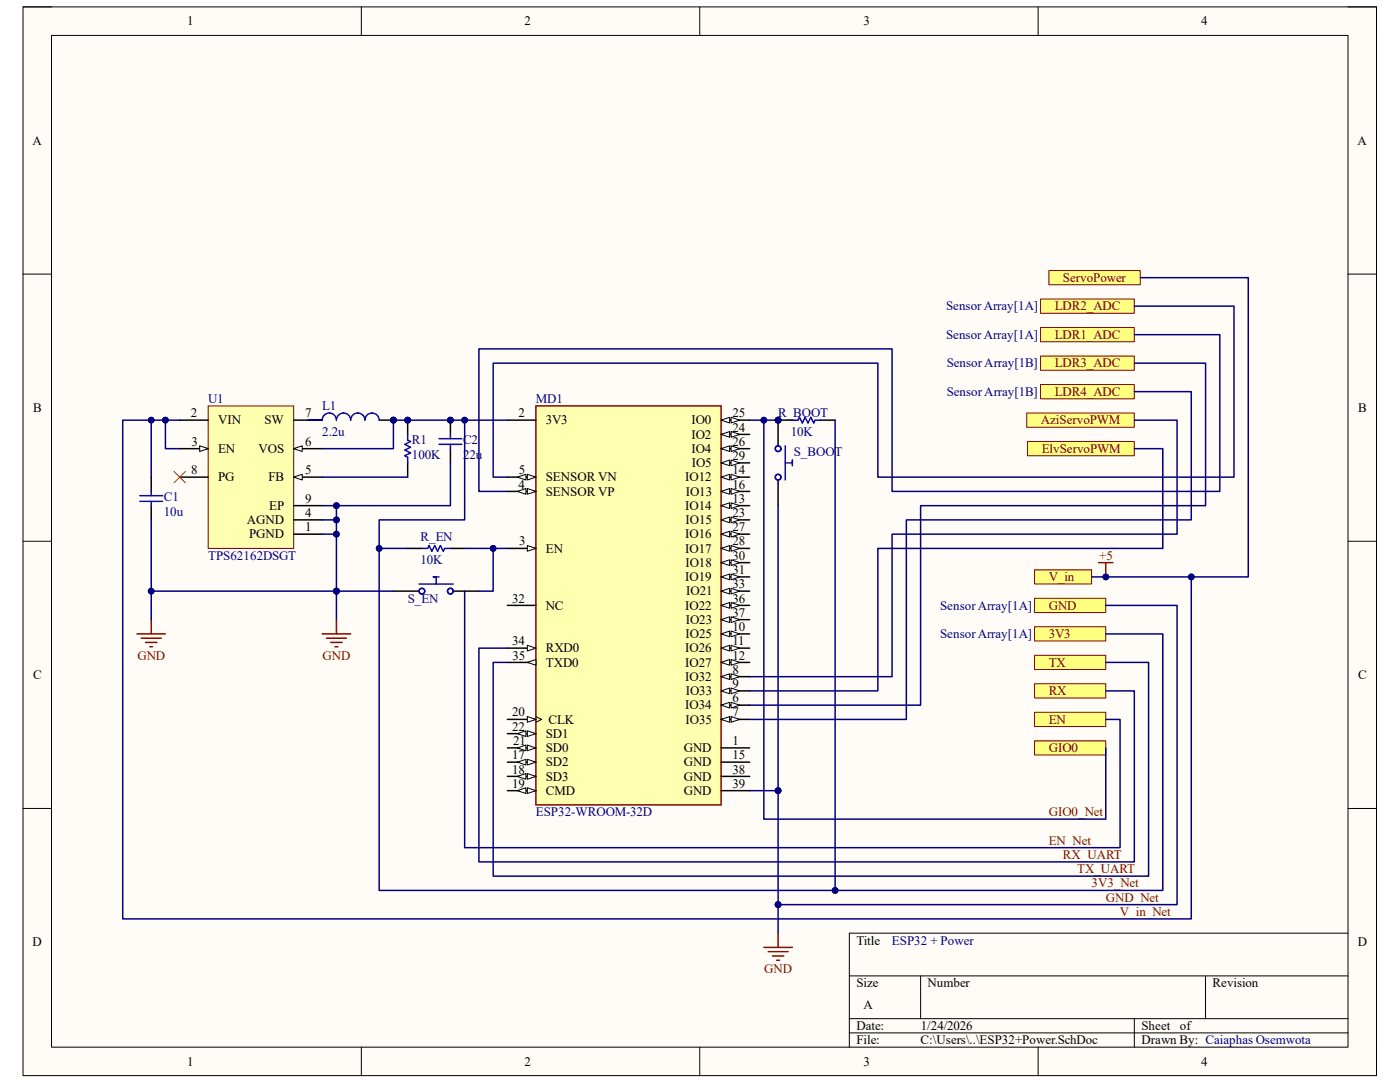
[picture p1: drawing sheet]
<svg xmlns="http://www.w3.org/2000/svg" width="279mm" height="216mm" viewBox="0 0 279 216" stroke-linecap="round" stroke-linejoin="round" font-family="sans-serif">
<path d="M4.6 1.4h270.1v213.2h-270.1z" fill-rule="evenodd" fill="#fffcf8"/>
<path d="M4.6 1.4h270.1v213.2h-270.1z" fill="none" stroke="#000" stroke-width=".2"/>
<path d="M10.3 7.1h258.7v201.8h-258.7z" fill-rule="evenodd" fill="#fffcf8"/>
<g fill="none" stroke="#000" stroke-width=".2">
<path d="M4.6 1.4h5.7M10.3 7.1h258.7v201.8h-258.7zM72.1 1.4v5.7M139.6 1.4v5.7M207.2 1.4v5.7M269 1.4h5.7v5.7M4.6 54.7h5.7M269 54.7h5.7M4.6 108h5.7M269 108h5.7M4.6 161.3h5.7M269 161.3h5.7"/>
<path d="M169.5 194.7h99.5M183.7 194.7v8.6M240.6 194.7v8.6M269 186.2h-99.5v22.7M72.1 208.9v5.7M139.6 208.9v5.7M169.5 203.3h99.5M169.5 206.1h99.5M207.2 208.9v5.7M226.4 203.3v5.6M274.7 208.9v5.7"/>
</g>
<path d="M106.9 81h37v79.6h-37z" fill-rule="evenodd" fill="#ffffb0"/>
<path d="M106.9 81h37v79.6h-37z" fill="none" stroke="#800000" stroke-width=".3"/>
<path d="M101.3 83.8h5.6M101.3 95.2h5.6" fill="none" stroke="#000" stroke-width=".3"/>
<path d="M105.2 94.6l1.7 .6-1.7 .6z" fill="#f8fcff"/>
<path d="M105.2 94.6l1.7 .6-1.7 .6z" fill="none" stroke="#000" stroke-width=".2"/>
<path d="M103.3 95.2l1.7-.6v1.2z" fill="#f8fcff"/>
<path d="M103.3 95.2l1.7-.6v1.2z" fill="none" stroke="#000" stroke-width=".2"/>
<path d="M101.3 98.1h5.6" fill="none" stroke="#000" stroke-width=".3"/>
<path d="M105.2 97.5l1.7 .6-1.7 .5z" fill="#f8fcff"/>
<path d="M105.2 97.5l1.7 .6-1.7 .5z" fill="none" stroke="#000" stroke-width=".2"/>
<path d="M103.3 98.1l1.7-.6v1.1z" fill="#f8fcff"/>
<path d="M103.3 98.1l1.7-.6v1.1z" fill="none" stroke="#000" stroke-width=".2"/>
<path d="M143.9 83.8h5.7" fill="none" stroke="#000" stroke-width=".3"/>
<path d="M143.9 83.8l1.7-.5v1.1z" fill="#f8fcff"/>
<path d="M143.9 83.8l1.7-.5v1.1z" fill="none" stroke="#000" stroke-width=".2"/>
<path d="M145.9 83.3l1.7 .5-1.7 .6z" fill="#f8fcff"/>
<path d="M145.9 83.3l1.7 .5-1.7 .6z" fill="none" stroke="#000" stroke-width=".2"/>
<path d="M143.9 86.7h5.7" fill="none" stroke="#000" stroke-width=".3"/>
<path d="M143.9 86.7l1.7-.6v1.1z" fill="#f8fcff"/>
<path d="M143.9 86.7l1.7-.6v1.1z" fill="none" stroke="#000" stroke-width=".2"/>
<path d="M145.9 86.1l1.7 .6-1.7 .5z" fill="#f8fcff"/>
<path d="M145.9 86.1l1.7 .6-1.7 .5z" fill="none" stroke="#000" stroke-width=".2"/>
<path d="M143.9 89.5h5.7" fill="none" stroke="#000" stroke-width=".3"/>
<path d="M143.9 89.5l1.7-.5v1.1z" fill="#f8fcff"/>
<path d="M143.9 89.5l1.7-.5v1.1z" fill="none" stroke="#000" stroke-width=".2"/>
<path d="M145.9 89l1.7 .5-1.7 .6z" fill="#f8fcff"/>
<path d="M145.9 89l1.7 .5-1.7 .6z" fill="none" stroke="#000" stroke-width=".2"/>
<path d="M143.9 92.4h5.7" fill="none" stroke="#000" stroke-width=".3"/>
<path d="M143.9 92.4l1.7-.6v1.1z" fill="#f8fcff"/>
<path d="M143.9 92.4l1.7-.6v1.1z" fill="none" stroke="#000" stroke-width=".2"/>
<path d="M145.9 91.8l1.7 .6-1.7 .5z" fill="#f8fcff"/>
<path d="M145.9 91.8l1.7 .6-1.7 .5z" fill="none" stroke="#000" stroke-width=".2"/>
<path d="M143.9 95.2h5.7" fill="none" stroke="#000" stroke-width=".3"/>
<path d="M143.9 95.2l1.7-.6v1.2z" fill="#f8fcff"/>
<path d="M143.9 95.2l1.7-.6v1.2z" fill="none" stroke="#000" stroke-width=".2"/>
<path d="M145.9 94.6l1.7 .6-1.7 .6z" fill="#f8fcff"/>
<path d="M145.9 94.6l1.7 .6-1.7 .6z" fill="none" stroke="#000" stroke-width=".2"/>
<path d="M143.9 98.1h5.7" fill="none" stroke="#000" stroke-width=".3"/>
<path d="M143.9 98.1l1.7-.6v1.1z" fill="#f8fcff"/>
<path d="M143.9 98.1l1.7-.6v1.1z" fill="none" stroke="#000" stroke-width=".2"/>
<path d="M145.9 97.5l1.7 .6-1.7 .5z" fill="#f8fcff"/>
<path d="M145.9 97.5l1.7 .6-1.7 .5z" fill="none" stroke="#000" stroke-width=".2"/>
<path d="M143.9 100.9h5.7" fill="none" stroke="#000" stroke-width=".3"/>
<path d="M143.9 100.9l1.7-.6v1.2z" fill="#f8fcff"/>
<path d="M143.9 100.9l1.7-.6v1.2z" fill="none" stroke="#000" stroke-width=".2"/>
<path d="M145.9 100.3l1.7 .6-1.7 .6z" fill="#f8fcff"/>
<path d="M145.9 100.3l1.7 .6-1.7 .6z" fill="none" stroke="#000" stroke-width=".2"/>
<path d="M143.9 103.7h5.7" fill="none" stroke="#000" stroke-width=".3"/>
<path d="M143.9 103.7l1.7-.5v1.1z" fill="#f8fcff"/>
<path d="M143.9 103.7l1.7-.5v1.1z" fill="none" stroke="#000" stroke-width=".2"/>
<path d="M145.9 103.2l1.7 .5-1.7 .6z" fill="#f8fcff"/>
<path d="M145.9 103.2l1.7 .5-1.7 .6z" fill="none" stroke="#000" stroke-width=".2"/>
<path d="M143.9 106.6h5.7" fill="none" stroke="#000" stroke-width=".3"/>
<path d="M143.9 106.6l1.7-.6v1.2z" fill="#f8fcff"/>
<path d="M143.9 106.6l1.7-.6v1.2z" fill="none" stroke="#000" stroke-width=".2"/>
<path d="M145.9 106l1.7 .6-1.7 .6z" fill="#f8fcff"/>
<path d="M145.9 106l1.7 .6-1.7 .6z" fill="none" stroke="#000" stroke-width=".2"/>
<path d="M143.9 109.4h5.7" fill="none" stroke="#000" stroke-width=".3"/>
<path d="M143.9 109.4l1.7-.5v1.1z" fill="#f8fcff"/>
<path d="M143.9 109.4l1.7-.5v1.1z" fill="none" stroke="#000" stroke-width=".2"/>
<path d="M145.9 108.9l1.7 .5-1.7 .6z" fill="#f8fcff"/>
<path d="M145.9 108.9l1.7 .5-1.7 .6z" fill="none" stroke="#000" stroke-width=".2"/>
<path d="M143.9 112.3h5.7" fill="none" stroke="#000" stroke-width=".3"/>
<path d="M143.9 112.3l1.7-.6v1.1z" fill="#f8fcff"/>
<path d="M143.9 112.3l1.7-.6v1.1z" fill="none" stroke="#000" stroke-width=".2"/>
<path d="M145.9 111.7l1.7 .6-1.7 .5z" fill="#f8fcff"/>
<path d="M145.9 111.7l1.7 .6-1.7 .5z" fill="none" stroke="#000" stroke-width=".2"/>
<path d="M143.9 115.1h5.7" fill="none" stroke="#000" stroke-width=".3"/>
<path d="M143.9 115.1l1.7-.6v1.2z" fill="#f8fcff"/>
<path d="M143.9 115.1l1.7-.6v1.2z" fill="none" stroke="#000" stroke-width=".2"/>
<path d="M145.9 114.5l1.7 .6-1.7 .6z" fill="#f8fcff"/>
<path d="M145.9 114.5l1.7 .6-1.7 .6z" fill="none" stroke="#000" stroke-width=".2"/>
<path d="M143.9 118h5.7" fill="none" stroke="#000" stroke-width=".3"/>
<path d="M143.9 118l1.7-.6v1.1z" fill="#f8fcff"/>
<path d="M143.9 118l1.7-.6v1.1z" fill="none" stroke="#000" stroke-width=".2"/>
<path d="M145.9 117.4l1.7 .6-1.7 .5z" fill="#f8fcff"/>
<path d="M145.9 117.4l1.7 .6-1.7 .5z" fill="none" stroke="#000" stroke-width=".2"/>
<path d="M143.9 120.8h5.7" fill="none" stroke="#000" stroke-width=".3"/>
<path d="M143.9 120.8l1.7-.6v1.2z" fill="#f8fcff"/>
<path d="M143.9 120.8l1.7-.6v1.2z" fill="none" stroke="#000" stroke-width=".2"/>
<path d="M145.9 120.2l1.7 .6-1.7 .6z" fill="#f8fcff"/>
<path d="M145.9 120.2l1.7 .6-1.7 .6z" fill="none" stroke="#000" stroke-width=".2"/>
<path d="M143.9 123.6h5.7" fill="none" stroke="#000" stroke-width=".3"/>
<path d="M143.9 123.6l1.7-.5v1.1z" fill="#f8fcff"/>
<path d="M143.9 123.6l1.7-.5v1.1z" fill="none" stroke="#000" stroke-width=".2"/>
<path d="M145.9 123.1l1.7 .5-1.7 .6z" fill="#f8fcff"/>
<path d="M145.9 123.1l1.7 .5-1.7 .6z" fill="none" stroke="#000" stroke-width=".2"/>
<path d="M143.9 126.5h5.7" fill="none" stroke="#000" stroke-width=".3"/>
<path d="M143.9 126.5l1.7-.6v1.2z" fill="#f8fcff"/>
<path d="M143.9 126.5l1.7-.6v1.2z" fill="none" stroke="#000" stroke-width=".2"/>
<path d="M145.9 125.9l1.7 .6-1.7 .6z" fill="#f8fcff"/>
<path d="M145.9 125.9l1.7 .6-1.7 .6z" fill="none" stroke="#000" stroke-width=".2"/>
<path d="M143.9 129.3h5.7" fill="none" stroke="#000" stroke-width=".3"/>
<path d="M143.9 129.3l1.7-.5v1.1z" fill="#f8fcff"/>
<path d="M143.9 129.3l1.7-.5v1.1z" fill="none" stroke="#000" stroke-width=".2"/>
<path d="M145.9 128.8l1.7 .5-1.7 .6z" fill="#f8fcff"/>
<path d="M145.9 128.8l1.7 .5-1.7 .6z" fill="none" stroke="#000" stroke-width=".2"/>
<path d="M143.9 132.2h5.7" fill="none" stroke="#000" stroke-width=".3"/>
<path d="M143.9 132.2l1.7-.6v1.1z" fill="#f8fcff"/>
<path d="M143.9 132.2l1.7-.6v1.1z" fill="none" stroke="#000" stroke-width=".2"/>
<path d="M145.9 131.6l1.7 .6-1.7 .5z" fill="#f8fcff"/>
<path d="M145.9 131.6l1.7 .6-1.7 .5z" fill="none" stroke="#000" stroke-width=".2"/>
<path d="M143.9 135h5.7" fill="none" stroke="#000" stroke-width=".3"/>
<path d="M143.9 135l1.7-.5v1.1z" fill="#f8fcff"/>
<path d="M143.9 135l1.7-.5v1.1z" fill="none" stroke="#000" stroke-width=".2"/>
<path d="M145.9 134.5l1.7 .5-1.7 .6z" fill="#f8fcff"/>
<path d="M145.9 134.5l1.7 .5-1.7 .6z" fill="none" stroke="#000" stroke-width=".2"/>
<path d="M143.9 137.9h5.7" fill="none" stroke="#000" stroke-width=".3"/>
<path d="M143.9 137.9l1.7-.6v1.1z" fill="#f8fcff"/>
<path d="M143.9 137.9l1.7-.6v1.1z" fill="none" stroke="#000" stroke-width=".2"/>
<path d="M145.9 137.3l1.7 .6-1.7 .5z" fill="#f8fcff"/>
<path d="M145.9 137.3l1.7 .6-1.7 .5z" fill="none" stroke="#000" stroke-width=".2"/>
<path d="M143.9 140.7h5.7" fill="none" stroke="#000" stroke-width=".3"/>
<path d="M143.9 140.7l1.7-.6v1.2z" fill="#f8fcff"/>
<path d="M143.9 140.7l1.7-.6v1.2z" fill="none" stroke="#000" stroke-width=".2"/>
<path d="M145.9 140.1l1.7 .6-1.7 .6z" fill="#f8fcff"/>
<path d="M145.9 140.1l1.7 .6-1.7 .6z" fill="none" stroke="#000" stroke-width=".2"/>
<path d="M143.9 143.5h5.7" fill="none" stroke="#000" stroke-width=".3"/>
<path d="M143.9 143.5l1.7-.5v1.1z" fill="#f8fcff"/>
<path d="M143.9 143.5l1.7-.5v1.1z" fill="none" stroke="#000" stroke-width=".2"/>
<path d="M145.9 143l1.7 .5-1.7 .6z" fill="#f8fcff"/>
<path d="M145.9 143l1.7 .5-1.7 .6z" fill="none" stroke="#000" stroke-width=".2"/>
<path d="M101.3 109.4h5.6" fill="none" stroke="#000" stroke-width=".3"/>
<path d="M105.2 108.9l1.7 .5-1.7 .6z" fill="#f8fcff"/>
<path d="M105.2 108.9l1.7 .5-1.7 .6z" fill="none" stroke="#000" stroke-width=".2"/>
<path d="M101.3 120.8h5.6M101.3 129.3h5.6" fill="none" stroke="#000" stroke-width=".3"/>
<path d="M105.2 128.8l1.7 .5-1.7 .6z" fill="#f8fcff"/>
<path d="M105.2 128.8l1.7 .5-1.7 .6z" fill="none" stroke="#000" stroke-width=".2"/>
<path d="M101.3 143.5h5.6" fill="none" stroke="#000" stroke-width=".3"/>
<path d="M105.2 143l1.7 .5-1.7 .6z" fill="#f8fcff"/>
<path d="M105.2 143l1.7 .5-1.7 .6zM106.9 143l1.2 .5-1.2 .6" fill="none" stroke="#000" stroke-width=".2"/>
<path d="M101.3 157.8h5.6" fill="none" stroke="#000" stroke-width=".3"/>
<path d="M105.2 157.2l1.7 .6-1.7 .5z" fill="#f8fcff"/>
<path d="M105.2 157.2l1.7 .6-1.7 .5z" fill="none" stroke="#000" stroke-width=".2"/>
<path d="M103.3 157.8l1.7-.6v1.1z" fill="#f8fcff"/>
<path d="M103.3 157.8l1.7-.6v1.1z" fill="none" stroke="#000" stroke-width=".2"/>
<path d="M101.3 146.4h5.6" fill="none" stroke="#000" stroke-width=".3"/>
<path d="M105.2 145.8l1.7 .6-1.7 .6z" fill="#f8fcff"/>
<path d="M105.2 145.8l1.7 .6-1.7 .6z" fill="none" stroke="#000" stroke-width=".2"/>
<path d="M103.3 146.4l1.7-.6v1.2z" fill="#f8fcff"/>
<path d="M103.3 146.4l1.7-.6v1.2z" fill="none" stroke="#000" stroke-width=".2"/>
<path d="M101.3 149.2h5.6" fill="none" stroke="#000" stroke-width=".3"/>
<path d="M105.2 148.7l1.7 .5-1.7 .6z" fill="#f8fcff"/>
<path d="M105.2 148.7l1.7 .5-1.7 .6z" fill="none" stroke="#000" stroke-width=".2"/>
<path d="M103.3 149.2l1.7-.5v1.1z" fill="#f8fcff"/>
<path d="M103.3 149.2l1.7-.5v1.1z" fill="none" stroke="#000" stroke-width=".2"/>
<path d="M101.3 152.1h5.6" fill="none" stroke="#000" stroke-width=".3"/>
<path d="M105.2 151.5l1.7 .6-1.7 .5z" fill="#f8fcff"/>
<path d="M105.2 151.5l1.7 .6-1.7 .5z" fill="none" stroke="#000" stroke-width=".2"/>
<path d="M103.3 152.1l1.7-.6v1.1z" fill="#f8fcff"/>
<path d="M103.3 152.1l1.7-.6v1.1z" fill="none" stroke="#000" stroke-width=".2"/>
<path d="M101.3 154.9h5.6" fill="none" stroke="#000" stroke-width=".3"/>
<path d="M105.2 154.4l1.7 .5-1.7 .6z" fill="#f8fcff"/>
<path d="M105.2 154.4l1.7 .5-1.7 .6z" fill="none" stroke="#000" stroke-width=".2"/>
<path d="M103.3 154.9l1.7-.5v1.1z" fill="#f8fcff"/>
<path d="M103.3 154.9l1.7-.5v1.1z" fill="none" stroke="#000" stroke-width=".2"/>
<path d="M101.3 132.2h5.6" fill="none" stroke="#000" stroke-width=".3"/>
<path d="M105.2 132.2l1.7-.6v1.1z" fill="#f8fcff"/>
<path d="M105.2 132.2l1.7-.6v1.1z" fill="none" stroke="#000" stroke-width=".2"/>
<path d="M30.2 95.2v2.9M30.2 100.9v2.8M78.5 118h5.1M81.4 109.4h2.8M89.9 109.4h2.8M90.5 118h5.1M143.9 149.2h5.7M143.9 152.1h5.7M143.9 154.9h5.7M143.9 157.8h5.7" fill="none" stroke="#000" stroke-width=".3"/>
<g fill="none" stroke="#00f" stroke-width=".3">
<path d="M27.9 98.9h4.5M30.2 98.1v.8M27.9 100h4.5M30.2 100v.9M83.6 116.5h6.9M84.2 109.4h1.1l.3-.5 .6 1.1 .6-1.1 .5 1.1 .6-1.1 .6 1.1 .3-.6h1.1M86.5 115.1h1.1M87 115.1v1.4"/>
<circle cx="84.2" cy="118" r=".57"/>
<circle cx="89.9" cy="118" r=".57"/>
</g>
<circle cx="155.3" cy="83.8" r=".57" fill="#000080"/>
<circle cx="155.3" cy="83.8" r=".57" fill="none" stroke="#000080" stroke-width=".2"/>
<path d="M155.3 83.8v5.2" fill="none" stroke="#000" stroke-width=".3"/>
<circle cx="155.3" cy="83.8" r=".57" fill="#000080"/>
<circle cx="155.3" cy="83.8" r=".57" fill="none" stroke="#000080" stroke-width=".2"/>
<path d="M155.3 95.8v5.1" fill="none" stroke="#000" stroke-width=".3"/>
<g fill="none" stroke="#00f" stroke-width=".3">
<path d="M156.7 89v6.8M156.7 92.4h1.4M158.1 91.8v1.1"/>
<circle cx="155.3" cy="89.5" r=".57"/>
<circle cx="155.3" cy="95.2" r=".57"/>
</g>
<circle cx="155.3" cy="83.8" r=".57" fill="#000080"/>
<circle cx="155.3" cy="83.8" r=".57" fill="none" stroke="#000080" stroke-width=".2"/>
<path d="M155.3 83.8h2.8M163.8 83.8h2.9" fill="none" stroke="#000" stroke-width=".3"/>
<circle cx="155.3" cy="83.8" r=".57" fill="#000080"/>
<circle cx="155.3" cy="83.8" r=".57" fill="none" stroke="#000080" stroke-width=".2"/>
<path d="M158.1 83.8h1.2l.2-.5 .6 1.1 .6-1.1 .6 1.1 .5-1.1 .6 1.1 .3-.6h1.1" fill="none" stroke="#00f" stroke-width=".3"/>
<path d="M206.5 119.4h14.2v2.8h-14.2z" fill-rule="evenodd" fill="#ffff80"/>
<path d="M206.5 119.4h14.2v2.8h-14.2z" fill="none" stroke="#800000" stroke-width=".2"/>
<path d="M206.5 125.1h14.2v2.8h-14.2z" fill-rule="evenodd" fill="#ffff80"/>
<path d="M206.5 125.1h14.2v2.8h-14.2z" fill="none" stroke="#800000" stroke-width=".2"/>
<path d="M206.5 136.4h14.2v2.9h-14.2z" fill-rule="evenodd" fill="#ffff80"/>
<path d="M206.5 136.4h14.2v2.9h-14.2z" fill="none" stroke="#800000" stroke-width=".2"/>
<path d="M206.5 130.8h14.2v2.8h-14.2z" fill-rule="evenodd" fill="#ffff80"/>
<path d="M206.5 130.8h14.2v2.8h-14.2z" fill="none" stroke="#800000" stroke-width=".2"/>
<path d="M206.5 142.1h14.2v2.9h-14.2z" fill-rule="evenodd" fill="#ffff80"/>
<path d="M206.5 142.1h14.2v2.9h-14.2z" fill="none" stroke="#800000" stroke-width=".2"/>
<path d="M206.5 147.8h14.2v2.9h-14.2z" fill-rule="evenodd" fill="#ffff80"/>
<path d="M206.5 147.8h14.2v2.9h-14.2z" fill="none" stroke="#800000" stroke-width=".2"/>
<path d="M206.5 113.7h11.3v2.8h-11.3z" fill-rule="evenodd" fill="#ffff80"/>
<path d="M206.5 113.7h11.3v2.8h-11.3z" fill="none" stroke="#800000" stroke-width=".2"/>
<path d="M205.1 88.1h21.3v2.8h-21.3z" fill-rule="evenodd" fill="#ffff80"/>
<path d="M205.1 88.1h21.3v2.8h-21.3z" fill="none" stroke="#800000" stroke-width=".2"/>
<path d="M204.9 82.4h21.5v2.9h-21.5z" fill-rule="evenodd" fill="#ffff80"/>
<path d="M204.9 82.4h21.5v2.9h-21.5z" fill="none" stroke="#800000" stroke-width=".2"/>
<path d="M207.7 76.7h18.7v2.9h-18.7z" fill-rule="evenodd" fill="#ffff80"/>
<path d="M207.7 76.7h18.7v2.9h-18.7z" fill="none" stroke="#800000" stroke-width=".2"/>
<path d="M207.7 71h18.7v2.9h-18.7z" fill-rule="evenodd" fill="#ffff80"/>
<path d="M207.7 71h18.7v2.9h-18.7z" fill="none" stroke="#800000" stroke-width=".2"/>
<path d="M207.7 65.4h18.7v2.8h-18.7z" fill-rule="evenodd" fill="#ffff80"/>
<path d="M207.7 65.4h18.7v2.8h-18.7z" fill="none" stroke="#800000" stroke-width=".2"/>
<path d="M207.7 59.7h18.7v2.8h-18.7z" fill-rule="evenodd" fill="#ffff80"/>
<path d="M207.7 59.7h18.7v2.8h-18.7z" fill="none" stroke="#800000" stroke-width=".2"/>
<path d="M209.3 54h18.3v2.8h-18.3z" fill-rule="evenodd" fill="#ffff80"/>
<path d="M209.3 54h18.3v2.8h-18.3z" fill="none" stroke="#800000" stroke-width=".2"/>
<path d="M41.6 81h17v28.4h-17z" fill-rule="evenodd" fill="#ffffb0"/>
<path d="M41.6 81h17v28.4h-17z" fill="none" stroke="#800000" stroke-width=".2"/>
<path d="M35.9 83.8h5.6M35.9 89.5h5.7M58.6 106.6h5.7" fill="none" stroke="#000" stroke-width=".3"/>
<path d="M39.8 89l1.8 .5-1.8 .6z" fill="#f8fcff"/>
<path d="M39.8 89l1.8 .5-1.8 .6z" fill="none" stroke="#000" stroke-width=".2"/>
<path d="M58.6 95.2h5.7M58.6 103.7h5.7" fill="none" stroke="#000" stroke-width=".3"/>
<path d="M58.6 95.2l1.7-.6v1.2z" fill="#f8fcff"/>
<path d="M58.6 95.2l1.7-.6v1.2z" fill="none" stroke="#000" stroke-width=".2"/>
<path d="M58.6 89.5h5.7" fill="none" stroke="#000" stroke-width=".3"/>
<path d="M58.6 89.5l1.7-.5v1.1z" fill="#f8fcff"/>
<path d="M58.6 89.5l1.7-.5v1.1z" fill="none" stroke="#000" stroke-width=".2"/>
<path d="M35.9 95.2h5.7M58.6 83.8h5.7M58.6 100.9h5.7" fill="none" stroke="#000" stroke-width=".3"/>
<circle cx="78.5" cy="83.8" r=".57" fill="#000080"/>
<circle cx="78.5" cy="83.8" r=".57" fill="none" stroke="#000080" stroke-width=".2"/>
<path d="M61.5 83.8h2.8M75.7 83.8h2.8" fill="none" stroke="#000" stroke-width=".3"/>
<circle cx="78.5" cy="83.8" r=".57" fill="#000080"/>
<circle cx="78.5" cy="83.8" r=".57" fill="none" stroke="#000080" stroke-width=".2"/>
<path d="M64.3 83.8a1.42 1.42 0 0 1 1.4-1.4 1.42 1.42 0 0 1 1.4 1.4 1.42 1.42 0 0 1 1.5-1.4 1.42 1.42 0 0 1 1.4 1.4 1.42 1.42 0 0 1 1.4-1.4 1.42 1.42 0 0 1 1.4 1.4 1.42 1.42 0 0 1 1.4-1.4 1.42 1.42 0 0 1 1.5 1.4" fill="none" stroke="#00f" stroke-width=".3"/>
<circle cx="89.9" cy="83.8" r=".57" fill="#000080"/>
<circle cx="89.9" cy="83.8" r=".57" fill="none" stroke="#000080" stroke-width=".2"/>
<path d="M89.9 83.8v2.9M89.9 89.5v2.9" fill="none" stroke="#000" stroke-width=".3"/>
<circle cx="89.9" cy="83.8" r=".57" fill="#000080"/>
<circle cx="89.9" cy="83.8" r=".57" fill="none" stroke="#000080" stroke-width=".2"/>
<path d="M87.6 87.5h4.6M87.6 88.7h4.6M89.9 86.7v.8M89.9 88.7v.8" fill="none" stroke="#00f" stroke-width=".3"/>
<path d="M34.7 94.1l2.3 2.2M37 94.1l-2.3 2.2" fill="none" stroke="#f00" stroke-width=".2"/>
<path d="M27.3 126.5h5.7M28.2 127.3h4M29 128.2h2.3M29.9 129h.6M30.2 123.6v2.9M64.3 126.5h5.7M65.2 127.3h3.9M66 128.2h2.3M66.9 129h.5M67.1 123.6v2.9" fill="none" stroke="#800000" stroke-width=".3"/>
<circle cx="81.4" cy="83.8" r=".57" fill="#000080"/>
<circle cx="81.4" cy="83.8" r=".57" fill="none" stroke="#000080" stroke-width=".2"/>
<path d="M81.4 83.8v2.9" fill="none" stroke="#000" stroke-width=".3"/>
<circle cx="81.4" cy="83.8" r=".57" fill="#000080"/>
<circle cx="81.4" cy="83.8" r=".57" fill="none" stroke="#000080" stroke-width=".2"/>
<path d="M81.4 92.4v2.8" fill="none" stroke="#000" stroke-width=".3"/>
<path d="M81.4 86.7v1.1l.5 .3-1.1 .6 1.1 .5-1.1 .6 1.1 .6-1.1 .5 .6 .3v1.2" fill="none" stroke="#00f" stroke-width=".3"/>
<path d="M92.7 109.4h8.6" fill="none" stroke="#000080" stroke-width=".3"/>
<circle cx="98.4" cy="109.4" r=".57" fill="#000080"/>
<circle cx="98.4" cy="109.4" r=".57" fill="none" stroke="#000080" stroke-width=".2"/>
<path d="M149.6 83.8h5.7" fill="none" stroke="#000080" stroke-width=".3"/>
<circle cx="155.3" cy="83.8" r=".57" fill="#000080"/>
<circle cx="155.3" cy="83.8" r=".57" fill="none" stroke="#000080" stroke-width=".2"/>
<circle cx="152.4" cy="83.8" r=".57" fill="#000080"/>
<circle cx="152.4" cy="83.8" r=".57" fill="none" stroke="#000080" stroke-width=".2"/>
<path d="M155.3 100.9v56.9" fill="none" stroke="#000080" stroke-width=".3"/>
<circle cx="155.3" cy="157.8" r=".57" fill="#000080"/>
<circle cx="155.3" cy="157.8" r=".57" fill="none" stroke="#000080" stroke-width=".2"/>
<path d="M152.4 83.8v79.6h68.3v-14.2M101.3 129.3h-5.7v42.7h130.8v-34.1h-5.7M101.3 132.2h-2.9v42.6h130.8v-42.6h-8.5" fill="none" stroke="#000080" stroke-width=".3"/>
<circle cx="152.4" cy="83.8" r=".57" fill="#000080"/>
<circle cx="152.4" cy="83.8" r=".57" fill="none" stroke="#000080" stroke-width=".2"/>
<path d="M149.6 157.8h5.7" fill="none" stroke="#000080" stroke-width=".3"/>
<circle cx="155.3" cy="157.8" r=".57" fill="#000080"/>
<circle cx="155.3" cy="157.8" r=".57" fill="none" stroke="#000080" stroke-width=".2"/>
<path d="M98.4 109.4v8.6h-2.8" fill="none" stroke="#000080" stroke-width=".3"/>
<circle cx="98.4" cy="109.4" r=".57" fill="#000080"/>
<circle cx="98.4" cy="109.4" r=".57" fill="none" stroke="#000080" stroke-width=".2"/>
<path d="M227.6 55.4h21.5v59.7h-11.4M226.4 72.5h14.2v28.4h-56.9v39.8h-34.1M226.4 78.1h11.3v25.6h-56.8v39.9h-31.3M226.4 61.1h19.9v34.1h-71.1v-22.7h-76.8v22.7h2.9M226.4 66.8h17v31.3h-65.4v-28.5h-82.4v28.5h5.7M226.4 83.8h8.5v22.8h-56.9v28.4h-28.4M226.4 89.5h5.7v19.9h-56.9v28.5h-25.6M92.7 118v51.1h130.8v-25.5h-2.8" fill="none" stroke="#000080" stroke-width=".3"/>
<circle cx="237.8" cy="115.1" r=".57" fill="#000080"/>
<circle cx="237.7" cy="115.1" r=".57" fill="none" stroke="#000080" stroke-width=".2"/>
<path d="M30.2 103.7v14.3h36.9" fill="none" stroke="#000080" stroke-width=".3"/>
<circle cx="30.2" cy="118" r=".57" fill="#000080"/>
<circle cx="30.2" cy="118" r=".57" fill="none" stroke="#000080" stroke-width=".2"/>
<circle cx="67.1" cy="118" r=".57" fill="#000080"/>
<circle cx="67.1" cy="118" r=".57" fill="none" stroke="#000080" stroke-width=".2"/>
<path d="M35.9 83.8h-11.4v99.6h213.2v-68.3h-19.9" fill="none" stroke="#000080" stroke-width=".3"/>
<circle cx="33" cy="83.8" r=".57" fill="#000080"/>
<circle cx="33" cy="83.8" r=".57" fill="none" stroke="#000080" stroke-width=".2"/>
<circle cx="30.2" cy="83.8" r=".57" fill="#000080"/>
<circle cx="30.2" cy="83.8" r=".57" fill="none" stroke="#000080" stroke-width=".2"/>
<circle cx="237.8" cy="115.1" r=".57" fill="#000080"/>
<circle cx="237.7" cy="115.1" r=".57" fill="none" stroke="#000080" stroke-width=".2"/>
<circle cx="220.7" cy="115.1" r=".57" fill="#000080"/>
<circle cx="220.7" cy="115.1" r=".57" fill="none" stroke="#000080" stroke-width=".2"/>
<path d="M64.3 100.9h2.8v17.1" fill="none" stroke="#000080" stroke-width=".3"/>
<circle cx="67.1" cy="100.9" r=".57" fill="#000080"/>
<circle cx="67.1" cy="100.9" r=".57" fill="none" stroke="#000080" stroke-width=".2"/>
<circle cx="67.1" cy="103.7" r=".57" fill="#000080"/>
<circle cx="67.1" cy="103.7" r=".57" fill="none" stroke="#000080" stroke-width=".2"/>
<circle cx="67.1" cy="106.6" r=".57" fill="#000080"/>
<circle cx="67.1" cy="106.6" r=".57" fill="none" stroke="#000080" stroke-width=".2"/>
<circle cx="67.1" cy="118" r=".57" fill="#000080"/>
<circle cx="67.1" cy="118" r=".57" fill="none" stroke="#000080" stroke-width=".2"/>
<path d="M64.3 103.7h2.8" fill="none" stroke="#000080" stroke-width=".3"/>
<circle cx="67.1" cy="103.7" r=".57" fill="#000080"/>
<circle cx="67.1" cy="103.7" r=".57" fill="none" stroke="#000080" stroke-width=".2"/>
<path d="M64.3 106.6h2.8" fill="none" stroke="#000080" stroke-width=".3"/>
<circle cx="67.1" cy="106.6" r=".57" fill="#000080"/>
<circle cx="67.1" cy="106.6" r=".57" fill="none" stroke="#000080" stroke-width=".2"/>
<path d="M101.3 83.8h-8.6v19.9h-17v74h156.4v-51.2h-11.4" fill="none" stroke="#000080" stroke-width=".3"/>
<circle cx="92.7" cy="83.8" r=".57" fill="#000080"/>
<circle cx="92.7" cy="83.8" r=".57" fill="none" stroke="#000080" stroke-width=".2"/>
<circle cx="75.7" cy="109.4" r=".57" fill="#000080"/>
<circle cx="75.7" cy="109.4" r=".57" fill="none" stroke="#000080" stroke-width=".2"/>
<circle cx="166.7" cy="177.7" r=".57" fill="#000080"/>
<circle cx="166.7" cy="177.7" r=".57" fill="none" stroke="#000080" stroke-width=".2"/>
<path d="M78.5 83.8v5.7h-14.2" fill="none" stroke="#000080" stroke-width=".3"/>
<circle cx="78.5" cy="83.8" r=".57" fill="#000080"/>
<circle cx="78.5" cy="83.8" r=".57" fill="none" stroke="#000080" stroke-width=".2"/>
<path d="M30.2 83.8v11.4" fill="none" stroke="#000080" stroke-width=".3"/>
<circle cx="30.2" cy="83.8" r=".57" fill="#000080"/>
<circle cx="30.2" cy="83.8" r=".57" fill="none" stroke="#000080" stroke-width=".2"/>
<path d="M33 83.8v5.7h2.9" fill="none" stroke="#000080" stroke-width=".3"/>
<circle cx="33" cy="83.8" r=".57" fill="#000080"/>
<circle cx="33" cy="83.8" r=".57" fill="none" stroke="#000080" stroke-width=".2"/>
<path d="M67.1 118v5.6" fill="none" stroke="#000080" stroke-width=".3"/>
<circle cx="67.1" cy="118" r=".57" fill="#000080"/>
<circle cx="67.1" cy="118" r=".57" fill="none" stroke="#000080" stroke-width=".2"/>
<path d="M30.2 118v5.6" fill="none" stroke="#000080" stroke-width=".3"/>
<circle cx="30.2" cy="118" r=".57" fill="#000080"/>
<circle cx="30.2" cy="118" r=".57" fill="none" stroke="#000080" stroke-width=".2"/>
<path d="M220.7 120.8h14.2v59.7h-79.6" fill="none" stroke="#000080" stroke-width=".3"/>
<circle cx="155.3" cy="180.5" r=".57" fill="#000080"/>
<circle cx="155.3" cy="180.5" r=".57" fill="none" stroke="#000080" stroke-width=".2"/>
<path d="M61.5 83.8h2.8M64.3 95.2h17.1M89.9 92.4v8.5h-22.8" fill="none" stroke="#000080" stroke-width=".3"/>
<circle cx="67.1" cy="100.9" r=".57" fill="#000080"/>
<circle cx="67.1" cy="100.9" r=".57" fill="none" stroke="#000080" stroke-width=".2"/>
<path d="M78.5 83.8h14.2" fill="none" stroke="#000080" stroke-width=".3"/>
<circle cx="78.5" cy="83.8" r=".57" fill="#000080"/>
<circle cx="78.5" cy="83.8" r=".57" fill="none" stroke="#000080" stroke-width=".2"/>
<circle cx="81.4" cy="83.8" r=".57" fill="#000080"/>
<circle cx="81.4" cy="83.8" r=".57" fill="none" stroke="#000080" stroke-width=".2"/>
<circle cx="89.9" cy="83.8" r=".57" fill="#000080"/>
<circle cx="89.9" cy="83.8" r=".57" fill="none" stroke="#000080" stroke-width=".2"/>
<circle cx="92.7" cy="83.8" r=".57" fill="#000080"/>
<circle cx="92.7" cy="83.8" r=".57" fill="none" stroke="#000080" stroke-width=".2"/>
<path d="M67.1 118h11.4" fill="none" stroke="#000080" stroke-width=".3"/>
<circle cx="67.1" cy="118" r=".57" fill="#000080"/>
<circle cx="67.1" cy="118" r=".57" fill="none" stroke="#000080" stroke-width=".2"/>
<path d="M75.7 109.4h5.7" fill="none" stroke="#000080" stroke-width=".3"/>
<circle cx="75.7" cy="109.4" r=".57" fill="#000080"/>
<circle cx="75.7" cy="109.4" r=".57" fill="none" stroke="#000080" stroke-width=".2"/>
<path d="M166.7 83.8v93.9" fill="none" stroke="#000080" stroke-width=".3"/>
<circle cx="166.7" cy="177.7" r=".57" fill="#000080"/>
<circle cx="166.7" cy="177.7" r=".57" fill="none" stroke="#000080" stroke-width=".2"/>
<path d="M152.4 189h5.7M153.3 189.9h4M154.1 190.8h2.3M155 191.6h.6M155.3 186.2v2.8" fill="none" stroke="#800000" stroke-width=".3"/>
<path d="M155.3 157.8v22.7" fill="none" stroke="#000080" stroke-width=".3"/>
<circle cx="155.3" cy="157.8" r=".57" fill="#000080"/>
<circle cx="155.3" cy="157.8" r=".57" fill="none" stroke="#000080" stroke-width=".2"/>
<circle cx="155.3" cy="180.5" r=".57" fill="#000080"/>
<circle cx="155.3" cy="180.5" r=".57" fill="none" stroke="#000080" stroke-width=".2"/>
<path d="M155.3 180.5v5.7" fill="none" stroke="#000080" stroke-width=".3"/>
<circle cx="155.3" cy="180.5" r=".57" fill="#000080"/>
<circle cx="155.3" cy="180.5" r=".57" fill="none" stroke="#000080" stroke-width=".2"/>
<path d="M219.3 112.3h2.8M220.7 112.3v2.8" fill="none" stroke="#800000" stroke-width=".3"/>
<circle cx="220.7" cy="115.1" r=".57" fill="#000080"/>
<circle cx="220.7" cy="115.1" r=".57" fill="none" stroke="#000080" stroke-width=".2"/>
<g font-size="2.6">
<text x="37.4" y="5.1">1</text>
<text x="104.7" y="5.1">2</text>
<text x="172.3" y="5.1">3</text>
<text x="239.7" y="5.1">4</text>
<text x="6.5" y="28.9">A</text>
<text x="270.9" y="28.9">A</text>
<text x="6.6" y="82.2">B</text>
<text x="38.1" y="83.3">2</text>
<text x="60.9" y="83.3">7</text>
<text x="103.5" y="83.3">2</text>
<text x="146.2" y="83.3">25</text>
<text x="271.1" y="82.2">B</text>
<text x="38.2" y="88.9">3</text>
<text x="43.5" y="84.7">VIN</text>
<text x="52.8" y="84.7">SW</text>
<text x="60.9" y="88.9">6</text>
<text x="108.9" y="84.7">3V3</text>
<text x="138" y="84.7">IO0</text>
<text x="138" y="87.5">IO2</text>
<text x="146.2" y="86.1">24</text>
<text x="146.2" y="88.9">26</text>
<text x="38.1" y="94.7">8</text>
<text x="43.5" y="90.4">EN</text>
<text x="51.6" y="90.4">VOS</text>
<text x="60.9" y="94.7">5</text>
<text x="103.5" y="94.7">5</text>
<text x="138" y="90.4">IO4</text>
<text x="138.1" y="93.2">IO5</text>
<text x="146.2" y="91.8">29</text>
<text x="146.2" y="94.7">14</text>
<text x="43.5" y="96.1">PG</text>
<text x="53.6" y="96.1">FB</text>
<text x="53.7" y="101.7">EP</text>
<text x="60.9" y="100.3">9</text>
<text x="103.5" y="97.5">4</text>
<text x="108.9" y="96.1">SENSOR VN</text>
<text x="108.9" y="98.9">SENSOR VP</text>
<text x="136.7" y="96.1">IO12</text>
<text x="136.7" y="101.7">IO14</text>
<text x="136.9" y="98.9">IO13</text>
<text x="146.2" y="97.5">16</text>
<text x="146.2" y="100.3">13</text>
<text x="49.3" y="104.6">AGND</text>
<text x="49.7" y="107.4">PGND</text>
<text x="60.9" y="106">1</text>
<text x="60.9" y="103.2">4</text>
<text x="136.7" y="107.4">IO16</text>
<text x="136.8" y="104.6">IO15</text>
<text x="146.2" y="103.2">23</text>
<text x="146.2" y="106">27</text>
<text x="103.6" y="108.8">3</text>
<text x="108.9" y="110.3">EN</text>
<text x="136.7" y="110.3">IO17</text>
<text x="136.8" y="113.1">IO18</text>
<text x="146.2" y="108.8">28</text>
<text x="146.2" y="111.7">30</text>
<text x="136.7" y="116">IO19</text>
<text x="136.9" y="118.8">IO21</text>
<text x="146.2" y="114.6">31</text>
<text x="146.2" y="117.4">33</text>
<text x="102.2" y="120.2">32</text>
<text x="108.9" y="121.7">NC</text>
<text x="136.7" y="121.7">IO22</text>
<text x="136.9" y="124.5">IO23</text>
<text x="146.2" y="120.2">36</text>
<text x="146.2" y="123.1">37</text>
<text x="146.2" y="125.9">10</text>
<text x="102.2" y="128.8">34</text>
<text x="102.3" y="131.6">35</text>
<text x="108.9" y="130.2">RXD0</text>
<text x="136.7" y="130.2">IO26</text>
<text x="136.8" y="127.3">IO25</text>
<text x="146.2" y="128.8">11</text>
<text x="146.2" y="131.6">12</text>
<text x="6.6" y="135.5">C</text>
<text x="108.9" y="133">TXD0</text>
<text x="136.7" y="133">IO27</text>
<text x="136.7" y="135.8">IO32</text>
<text x="146.2" y="134.5">8</text>
<text x="146.2" y="137.3">9</text>
<text x="271.1" y="135.5">C</text>
<text x="102.2" y="143">20</text>
<text x="136.7" y="141.6">IO34</text>
<text x="136.9" y="138.7">IO33</text>
<text x="146.2" y="140.1">6</text>
<text x="146.2" y="143">7</text>
<text x="102.2" y="145.8">22</text>
<text x="102.4" y="148.7">21</text>
<text x="108.9" y="147.2">SD1</text>
<text x="109.5" y="144.4">CLK</text>
<text x="136.8" y="144.4">IO35</text>
<text x="146.2" y="148.7">1</text>
<text x="102.2" y="151.5">17</text>
<text x="102.2" y="154.3">18</text>
<text x="108.9" y="150.1">SD0</text>
<text x="108.9" y="152.9">SD2</text>
<text x="108.9" y="155.8">SD3</text>
<text x="136.4" y="150.1">GND</text>
<text x="136.4" y="152.9">GND</text>
<text x="136.4" y="155.8">GND</text>
<text x="146.2" y="151.5">15</text>
<text x="146.2" y="154.3">38</text>
<text x="102.2" y="157.2">19</text>
<text x="108.9" y="158.6">CMD</text>
<text x="136.4" y="158.6">GND</text>
<text x="146.2" y="157.2">39</text>
<text x="6.5" y="188.8">D</text>
<text x="170.9" y="188.5">Title</text>
<text x="271" y="188.8">D</text>
<text x="170.9" y="197">Size</text>
<text x="185.1" y="197">Number</text>
<text x="242" y="197">Revision</text>
<text x="172.3" y="201.3">A</text>
<text x="170.9" y="205.5">Date:</text>
<text x="170.9" y="208.4">File:</text>
<text x="183.7" y="208.4">C:\Users\..\ESP32+Power.SchDoc</text>
<text x="183.7" y="205.5">1/24/2026</text>
<text x="227.8" y="205.5">Sheet</text>
<text x="227.8" y="208.4">Drawn By: Caiaphas Osemwota</text>
<text x="235.5" y="205.5">of</text>
<text x="37.4" y="212.6">1</text>
<text x="104.7" y="212.6">2</text>
<text x="172.3" y="212.6">3</text>
<text x="239.7" y="212.6">4</text>
</g>
<g font-size="2.6" fill="#800000">
<text x="212.1" y="56.3">ServoPower</text>
<text x="210.5" y="61.9">LDR2_ADC</text>
<text x="210.5" y="67.6">LDR1_ADC</text>
<text x="210.5" y="73.3">LDR3_ADC</text>
<text x="210.5" y="79">LDR4_ADC</text>
<text x="207.7" y="84.7">AziServoPWM</text>
<text x="207.9" y="90.4">ElvServoPWM</text>
<text x="219.4" y="111.7">+5</text>
<text x="209.3" y="116">V_in</text>
<text x="209.3" y="121.7">GND</text>
<text x="27.4" y="131.6">GND</text>
<text x="64.4" y="131.6">GND</text>
<text x="209.3" y="127.3">3V3</text>
<text x="209.3" y="133">TX</text>
<text x="209.3" y="138.7">RX</text>
<text x="209.3" y="144.4">EN</text>
<text x="209.3" y="150.1">GIO0</text>
<text x="209.3" y="162.9">GIO0_Net</text>
<text x="209.3" y="168.6">EN_Net</text>
<text x="212.1" y="171.4">RX_UART</text>
<text x="215" y="174.2">TX_UART</text>
<text x="217.8" y="177.1">3V3_Net</text>
<text x="220.7" y="180">GND_Net</text>
<text x="223.5" y="182.8">V_in_Net</text>
<text x="152.5" y="194.1">GND</text>
</g>
<g font-size="2.6" fill="#000080">
<text x="188.8" y="61.9">Sensor Array[1A]</text>
<text x="188.8" y="67.6">Sensor Array[1A]</text>
<text x="188.9" y="73.3">Sensor Array[1B]</text>
<text x="41.5" y="80.4">U1</text>
<text x="64.3" y="81.8">L1</text>
<text x="106.9" y="80.4">MD1</text>
<text x="155.3" y="83.3">R_BOOT</text>
<text x="188.9" y="79">Sensor Array[1B]</text>
<text x="64.3" y="87">2.2u</text>
<text x="82.2" y="88.7">R1</text>
<text x="92.4" y="88.7">C2</text>
<text x="157.8" y="87">10K</text>
<text x="82.2" y="91.5">100K</text>
<text x="92.4" y="91.5">22u</text>
<text x="158.4" y="90.9">S_BOOT</text>
<text x="32.7" y="100">C1</text>
<text x="32.7" y="102.9">10u</text>
<text x="83.9" y="108">R_EN</text>
<text x="41.5" y="111.7">TPS62162DSGT</text>
<text x="83.9" y="112.6">10K</text>
<text x="81.4" y="120.2">S_EN</text>
<text x="187.6" y="121.7">Sensor Array[1A]</text>
<text x="187.6" y="127.3">Sensor Array[1A]</text>
<text x="106.9" y="162.9">ESP32-WROOM-32D</text>
<text x="178" y="188.5">ESP32 + Power</text>
</g>
</svg>
